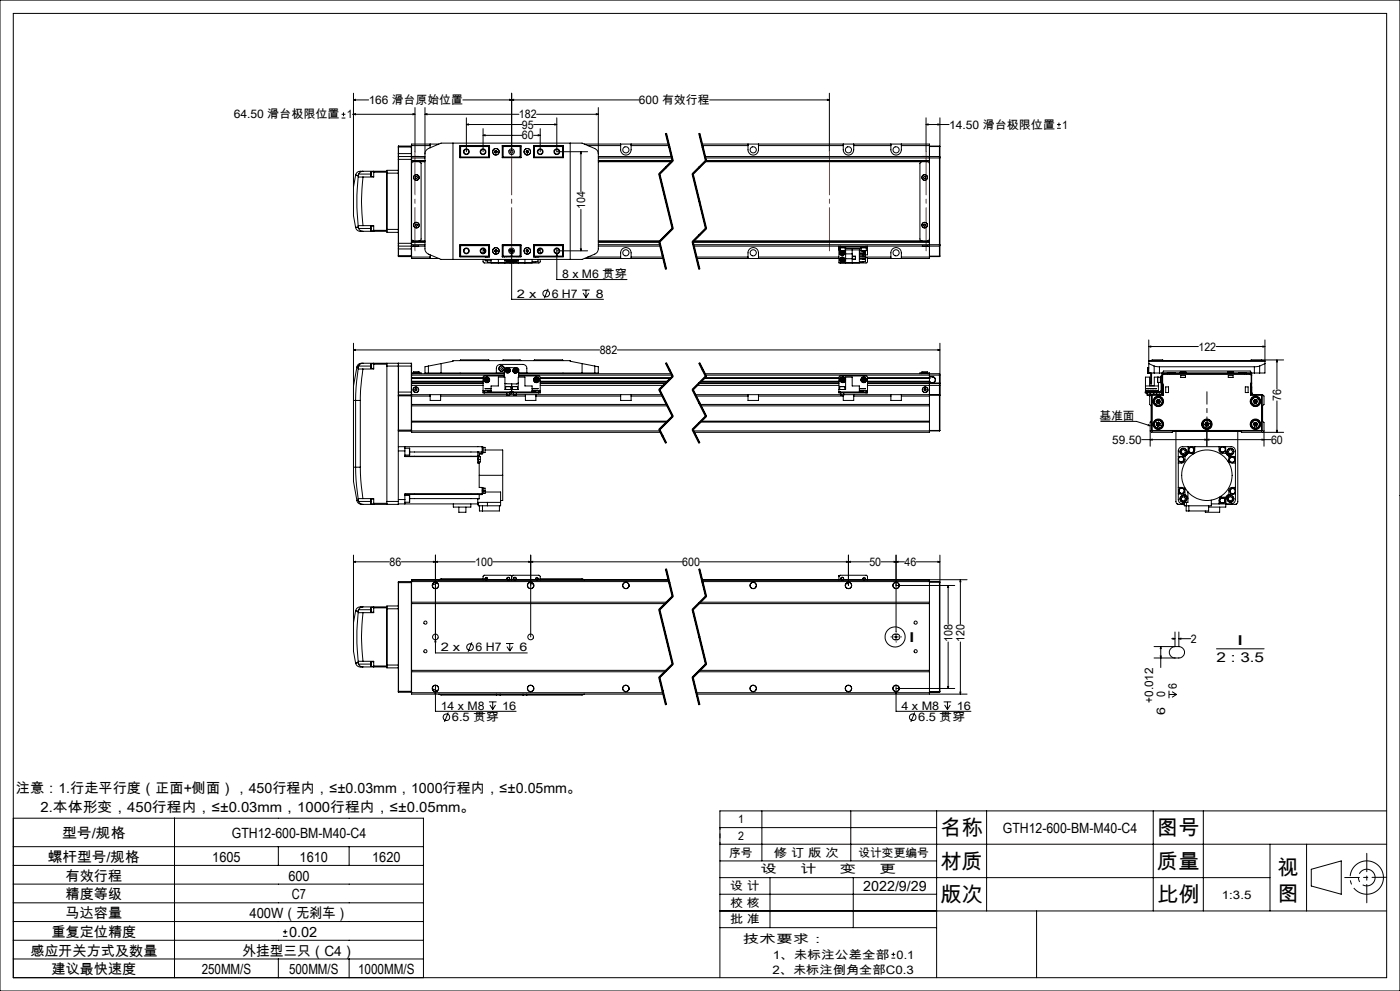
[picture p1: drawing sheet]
<svg xmlns="http://www.w3.org/2000/svg" width="420mm" height="297mm" viewBox="0 0 420 297" stroke-linecap="round" stroke-linejoin="round" font-family="sans-serif">
<g fill="none" stroke="#000" stroke-width=".3">
<path d="M0 0h420v297h-420zM4 4h412v289h-412zM102.5 35.4h1.1M102.5 34.3h1.1M103 33.7v1.1M105.8 34.3h18.7M106 29.9l.6-.1v.3zM106 34.3l.6-.2v.3zM106 29.9h4.6M106 27.9v28.2M123.9 34.1l.6 .2-.6 .1zM124.5 32.2v13.3"/>
<path d="M127.5 34.3l.6-.2v.3zM127.5 32.2v42.7l.3 .6 .7 .7 3.8 1.5h42.3l4.4-1.9 .5-1.2v-42.4M127.5 34.3h28.2M139.9 37.3l.6-.2v.4zM139.9 37.3h16.7M139.9 35.3v10.2M144.9 38.6v6.9M152.9 29.8l.6 .1-.6 .2zM153.5 29.9l.6-.1v.3zM153.5 27.9v17.6M160.1 37.3h6.9M161 34.3h18.5"/>
<path d="M162.1 38.6v6.9M166.4 37.1l.6 .2-.6 .2zM167 35.3v10.2h9.3M178.9 34.1l.6 .2-.6 .1zM191.7 29.9h-52.8M199.8 40l2 8.2-4 4 4 16.3-4 4 2 8.1M200 40l2 8.1M209.8 40l2 8.2M210 40l2 8.1M212.9 29.9h35.9M248.2 29.8l.6 .1-.6 .2zM248.8 27.9v17.6"/>
<path d="M277.8 37.3l.6-.2v.4zM277.8 37.3h6.9M277.8 35.3v10.2M281.4 37.1l.6 .2-.6 .2zM282 35.3v11.8M317.1 38.4h1.1M317.1 37.3h1.1M317.7 36.8v1.1M106 56.1v8.5l.7 3.6M106.7 52.5h.1M106.7 52.5l.8 .1M106.7 52.5l-.7 3.6"/>
<path d="M107.5 52.9a70.2 70.2 0 0 0 0 14.8M107.5 52.9l1.4 .2M107.5 52.6v.3M107.6 52.2l-.1 .4M107.6 52.2h3.7M108.9 51.3h-.7a1.42 1.42 0 0 0-1.5 1.2M108.9 51.3l-.9 .3-.4 .6M108.9 51.3h7.2M108.9 53.1a58.1 58.1 0 0 0 0 14.5M111.3 52.2v.7M111.3 51.5v.7M111.3 51.5h.8"/>
<path d="M111.3 52.9h.8M112.1 51.3v.3M112.1 51.6v1.5h-3.2M112.1 51.6h4M116.1 51.3v.3M116.1 51.6v17.4M116.1 51.9h3.4M119.5 47.8v4.1M119.5 51h-3.4v.3M119.5 47v.8M119.5 46v1M119.5 51.9v16.9"/>
<path d="M119.5 47.8h4M119.5 46h4M119.5 44.1h4M119.6 46.9v26.9M119.6 43.8v3.1M119.6 43.8l-.1 2.2M119.6 46.9h7.9M119.6 43.8h3.8M119.6 46.9l-.1 .1M123.4 46.9v26.9M123.4 43.8v3.1M123.4 46.9l.1 .1"/>
<path d="M123.4 43.8h.1M123.5 46.9h.1M123.5 47v.8M123.5 47.8v25.1M123.5 48.1h4M123.5 43.6h5.5M123.5 47.3h4M123.9 46.9h1.7M124.8 52.9h.3l.1 .3-.1 .3h-.4l-.1-.3zM125.8 48.5l.5 .4v22.8l-.5 .5M127.5 48.5h-3.5l-.5 .5M127.5 46.1l.1-.7 .6-.7 4.1-1.8h42.3l4.1 1.8 .5 .5 .3 .9"/>
<path d="M129 43.2v1.1M131.7 43.2h-8.2v3.7M135.9 42.9v34.8M138 46.9h.1M138 43.7h8.9v3.6h-8.9zM138 43.8v3.5M138 43.8h8.9M138 43.8l.2 .1M138.2 43.9h8.4M138.2 43.9v3.2M138.2 47.1l-.2 .1h8.9M138.2 47.1h8.4"/>
<path d="M144.9 40.6l.6-.2v.3zM144.9 40.6h11.7M146.6 43.9l.2-.1v3.4l-.2-.1M146.6 43.9v3.2M148.5 45.6l.3 .2M148.5 45.3v.3M148.8 45.2l.2 .1M148.8 45.2l-.3 .1M149 45.3v.3M149 45.6l-.2 .2M150.7 43.7l.1 .1M150.7 43.7h5.6v3.6h-5.6z"/>
<path d="M150.7 43.8h5.6M150.7 47.2h5.6M150.8 43.8v3.4l.1-.1M150.8 43.8l.1 .1M150.9 43.9h5.1M150.9 43.9v3.2M150.9 47.1h5.1M156 43.9l.2-.1v3.4l-.2-.1M156 43.9v3.2M157.9 45.6l.3 .2M157.9 45.3v.3M158.2 45.2l.3 .1"/>
<path d="M158.2 45.2l-.3 .1M158.5 45.3v.3M158.5 45.6l-.3 .2M160.1 43.7h8.9v3.6h-8.9zM160.1 43.8h8.8M160.1 40.6h2M160.3 43.9l-.1-.1v3.4l.1-.1M160.3 43.9h8.5M160.3 43.9v3.2M160.3 47.1h8.5M160.8 43.7v.1M161.5 40.4l.6 .2-.6 .1z"/>
<path d="M168.8 43.9v3.2M168.8 47.1l.1 .1h-8.8M168.9 43.8v3.5M168.9 46.9h.1M168.9 43.8l-.1 .1M171.1 42.9v34.8M174.3 45.5l.1 .6h-.3zM174.3 45.5v11.9M175.3 43.2h25.3M176.3 43.6h9.9M179.5 48.5h22M179.5 46.9h22"/>
<path d="M179.5 48.1h22.3M179.5 47.3h22.1M186.2 43.2v1.7a1.57 1.57 0 0 0 1.6 1.6 1.57 1.57 0 0 0 1.5-1.6v-1.7M189.3 43.6h11.4M197.6 52.2l4 16.3M198 52.1l4 16.3M199.6 40l2 8.2M201.7 48l-4 4M201.9 48.3l-4 4M207.6 52.2l4 16.3M208 52.1l4 16.3M209.6 40l2 8.2"/>
<path d="M210.6 43.2h68.2v34.3h-18.6M210.7 43.6h13.7M211.5 46.9h70.3M211.5 48.5h66.7l.5 .1 .1 .4M211.6 47.3h70.2M211.7 48l-4 4M211.8 48.1h67M211.8 48.2l-4 4 4 16.3-4 4 2 8.1M211.9 48.3l-4 4M224.4 43.2v1.7a1.57 1.57 0 0 0 1.6 1.6 1.57 1.57 0 0 0 1.5-1.6v-1.7M227.5 43.6h25.5M253 43.2v1.7a1.57 1.57 0 0 0 1.5 1.6 1.57 1.57 0 0 0 1.6-1.6v-1.7"/>
<path d="M256.1 43.6h11.2M267.3 43.2v1.7a1.57 1.57 0 0 0 1.5 1.6 1.57 1.57 0 0 0 1.6-1.6v-1.7M270.4 43.6h8.4M276.5 48.5l-.5 .4v22.8l.1 .3 .4 .2M276.7 46.9h1.7M277.3 52.9h.3l-.1 .6-.3-.1-.1-.3zM278.8 43.8h3M278.8 43.9h3M281.8 46.9v.4M281.8 47.3h.2M281.8 46.9l.2 .2M281.8 43.8v.1"/>
<path d="M281.8 43.9v3M281.8 47.3v26M282 47.1v.2M282 47.3v26M106.7 68.2a1.75 1.75 0 0 0 2.2 1.1M106.7 68.2h.1M107.5 67.7v.3M107.5 68l.1 .5M107.5 68l-.8 .2M107.6 68.5l.6 .7 .7 .1M107.6 68.5h3.7M108.9 69.3h7.2"/>
<path d="M108.9 67.6l-1.4 .1M108.9 67.6h3.2v1.4M111.3 67.8h.1M111.3 69.1h.1M111.3 67.8v.7M111.3 68.5v.6M111.3 68.5v.7M111.3 67.8h.8M111.3 69.2h.8M112.1 69v.3M112.1 69h4M116.1 69.3v.3h3.4"/>
<path d="M116.1 69v.3M116.1 68.8h3.4M119.5 68.8v4.1M119.5 72.9v.8M119.5 73.7v.9M119.5 74.6l.1 2.3M119.5 76.6h4M119.5 72.9h4M119.5 73.7l.1 .1M119.5 74.6h4M119.6 73.8v3.1M119.6 73.8h7.9"/>
<path d="M119.6 76.9h3.8M123.4 73.8v3.1M123.5 71.6l.4 .6h3.6M123.5 73.7h.1M123.5 72.9v.8M123.5 73.8v3.7h8.2M123.5 72.5h4M123.5 77h5.5M123.5 73.3h4M123.5 73.7l-.1 .1M123.5 76.8l-.1 .1M123.9 73.8h1.7"/>
<path d="M124.6 67.4l.2-.2 .4 .1v.3l-.2 .2zM129 76.4v1.1M138 73.8h.1M138 73.4h8.9v3.6h-8.9zM138 73.4v3.5M138 76.9h8.9M138.2 76.8h8.4M138.2 73.6v3.2M138.2 73.6h8.4M138.2 76.8l-.2 .1M144.9 77.7v.8l.3 .3h8M144.9 74.5v1.4"/>
<path d="M145.3 75.1h.3M145.3 74.6v.5M145.6 77h.1M145.6 77.7v.4h1.7M145.6 75.2v.3M145.7 78.1h.4M146.3 76.9v.1M146.3 78.1v.6h1M146.6 73.6l.2-.1v3.4l-.2-.1M146.6 73.6v3.2M146.9 73.5h-8.9l.2 .1M147.3 77.7v1.1h12.3v-1.1"/>
<path d="M148.5 75.3l.3 .2M148.5 75v.3M148.8 74.9l.2 .1M148.8 74.9l-.3 .1M149 75v.3M149 75.3l-.2 .2M149.5 77.7v1.1M150.7 73.4h5.6v3.6h-5.6zM150.7 76.9h5.6M150.7 73.5h5.6M150.8 76.9l-.1 .1M150.9 73.6l-.1-.1v3.4"/>
<path d="M150.9 76.8h5.1M150.9 73.6v3.2M150.9 73.6h5.1M150.9 76.8l-.1 .1M151.2 76.9v.1M151.3 76.9v.1M151.5 77.7v1.1M151.6 78h.1M151.6 78h1.5M151.6 77.7v.3M151.7 78a.77 .77 0 0 0 .9 .6 .77 .77 0 0 0 .6-.9 .76 .76 0 0 1-.6 .8 .76 .76 0 0 1-.8-.5M151.9 76.9v.1"/>
<path d="M152.2 78l.1 .2M152.4 78l-.1 .2M152.7 78l.1 .1M152.8 78.1l-.5 .1M152.8 78v.1M153.1 78h.1M153.1 75.1h.1M153.1 75.3l.1 .2M153.1 75v.1M153.1 77.7v.3M153.2 74.9h.6M153.5 76.1l.1 .6h-.3z"/>
<path d="M153.5 74.3v15.4h27.5M153.7 77.7a.78 .78 0 0 0 .6 .9 .78 .78 0 0 0 .9-.6M153.7 77.7a.74 .74 0 0 0 .6 .9 .74 .74 0 0 0 .9-.6M153.8 78h1.6M153.8 75.1h.1M153.8 75v.1M153.8 77.7v.3M153.9 75.3l-.1 .2M153.9 75.1h.1M154.1 78v.1M154.1 78.1l.4 .1M154.2 78l-.1 .1"/>
<path d="M154.5 78v.2M154.8 78l-.3 .2M155.1 76.9v.1M155.4 78h.1M155.4 77.7v.3M155.5 77.7v1.1M155.6 76.9v.1M156 73.6l.2-.1v3.4l-.2-.1M156 73.6v3.2M157.5 77.7v1.1M157.9 75.3l.3 .2M157.9 75v.3"/>
<path d="M158.2 74.9l.3 .1M158.2 74.9l-.3 .1M158.5 75v.3M158.5 75.3l-.3 .2M160.1 73.4h8.9v3.6h-8.9zM160.1 76.9h8.8M160.1 73.5h8.8l-.1 .1M160.3 73.6l-.1-.1v3.4l.1-.1M160.3 76.8h8.5M160.3 73.6v3.2M160.3 73.6h8.5M160.7 76.9v.1"/>
<path d="M160.7 78.4v.3h-1.1M161.3 75.1h.4M161.4 77h.1M161.4 77.9v-.2v.7h-1.8M161.7 75.1h-.4M161.7 74.6v.5M162.1 77.7l-.1 .9-.3 .2h-8M162.1 74.5v1.4M167 76.1l.2 .6h-.3zM167 74.3v9.5h21.1M167 75.2h9.3M168.8 73.6v3.2"/>
<path d="M168.8 76.8l.1 .1M168.9 73.4v3.5M168.9 73.8h.1M174.1 74.6h.3l-.1 .6zM174.3 62.8v12.4M175.3 77.5h23.7M176.3 77h9.9M179.5 72.2h18.6M179.5 73.8h18.6M179.5 72.5h18.3M179.5 73.3h18.5M186.2 77.5v-1.7a1.57 1.57 0 0 1 1.6-1.6 1.57 1.57 0 0 1 1.5 1.6v1.7"/>
<path d="M189.3 77h9.6M197.6 72.5l2 8.2M198 72.4l2 8.2M201.7 68.3l-4 4M201.9 68.6l-4 4M207.6 72.5l2 8.2M207.8 72.5h71M208 72.4l2 8.2M208 73.3h73.8M208.1 73.8h73.7M208.9 77h15.5M209 77.5h42.7"/>
<path d="M211.7 68.3l-4 4M211.9 68.6l-4 4M224.4 77.5v-1.7a1.57 1.57 0 0 1 1.6-1.6 1.57 1.57 0 0 1 1.5 1.6v1.7M227.5 77h24.2M251.7 74h.4M251.7 74v.5M251.7 74.5v4.3h6.1v-3.9M251.7 73.8v.2M251.7 74.9h.4M251.7 74.5h.4M252 74v.3h1.7v-.3M252.1 75.1h.9"/>
<path d="M252.1 75.1h1.5M252.1 74.3v.8M252.1 73.8v.2M252.1 74h7.7M252.3 76l.3 .2M252.3 77.7v.4M252.3 77.7l.4 .1M252.3 75.6v.4M252.3 75.6l.4 .2M252.3 78.1l.5 .1M252.6 77.4l.4 .1M252.6 77.4l-.3 .3"/>
<path d="M252.6 77.4l.1 .4M252.7 75.8l.3 .3M252.7 75.8l-.1 .4M252.7 75.8l-.4 .2M252.7 77.8l.4 .2M252.7 77.8l.1 .4M252.7 77.8l-.4 .3M252.7 75.4l.4 .2M252.7 75.4l-.4 .2M252.7 75.4v.4M253 75.1a.74 .74 0 0 1 .2 1.2 .74 .74 0 0 1-1.1 0 .74 .74 0 0 1 .2-1.2 .78 .78 0 0 0-.2 1.2 .78 .78 0 0 0 1.2 0 .78 .78 0 0 0-.3-1.2M253 76.1l-.4 .1"/>
<path d="M253 77.5l.1 .5M253 77.5l-.3 .3M253.1 75.6l-.1 .5M253.1 75.6l-.4 .2M253.1 78l-.3 .2M253.6 75.1h-.6M253.6 74.3v.8M253.6 74.9l4.7 .1M253.6 74.5h4.7M253.7 74.9v3.9M253.7 76.1h2M253.7 77.5h2"/>
<path d="M255.7 74.9v3.9M255.7 76.8h.9v.9h-.9zM256.6 76.8v.9M257.8 75.5h1.8v.4M257.8 76.2h1.8v.5h-1.8M257.8 77h1.8v.4h-1.8M257.8 77.7h1.8M257.8 75.9h1.8M258.2 74v.3h1.7M258.3 75.1h1.6M258.3 74.3v.8M258.9 77.4v.3l.4-.2 .3 .2"/>
<path d="M258.9 75.1v.4M258.9 76.7v.3M258.9 78.4v.3h-1.1M259 75.5h.4M259.2 77.5h.2M259.6 75.9l-.2 .3-.5-.3v.3M259.6 75.7v.2M259.6 77.7v.2M259.6 77.3h.6v1.2l-.3 .3h-8M259.6 77.7v.7h-1.8M259.6 77h7.7M259.8 74h.4"/>
<path d="M259.8 73.8v.2M259.9 74.3v.8M259.9 74.5h.3M260 74l-.1 .3M260.2 74v.5M260.2 73.8v.2M260.2 74.5v1.9h-.6M267.3 77.5v-1.7a1.57 1.57 0 0 1 1.5-1.6 1.57 1.57 0 0 1 1.6 1.6v1.7M270.4 77h8.4M276.7 73.8h1.7M277.1 67.4l.2-.2 .3 .1 .1 .3-.2 .2-.4-.1zM278.8 71.6l-.4 .6h-70.3"/>
<path d="M278.8 76.8h3M278.8 76.9h3M281.8 73.3h.2M281.8 73.3v.5M281.8 76.8h.2M281.8 76.8v.1M281.8 73.8v3M282 73.3v.3M282 73.6l-.2 .2M282 76.8l-.2 .1M282 73.6v3.2M164.4 86.6l-1.1 2.8"/>
<path d="M174.7 86.9h2.2M174.9 87.8l.9 1.4M175.8 86.9v2.3M176.6 87.8l-.8 1.4M106 104.9l.6-.2v.3zM106 102.9v37.1M106 104.9h73.9M107.1 110l-1.1 5.7v4.3h.7M107.1 110l.4 .1M107.5 110.5l-.7 5.6-.1 3.9M107.5 110.5l1.4 .1M107.5 110.1v.4"/>
<path d="M107.6 109.7l-.1 .4M107.6 109.7h3.7M108.9 110.6l-.7 5.6-.1 3.8M108.9 108.9h-.3a1.37 1.37 0 0 0-1.5 1.1M108.9 108.9l-.7 .1-.6 .7M108.9 108.9h14.5M111.3 110.4h.1M111.3 109v1.4M111.3 109h.8M111.3 110.4h.8M112.1 108.9v.2M112.1 109.1v1.5h-3.2"/>
<path d="M112.1 109.1h4M116.1 108.9v.8M116.1 109.7h7.4M116.1 109.7v40.6M119.5 108.9h.1M119.5 108.9l.1 9.5M119.5 117.5v.9M119.5 108.9v8.6M119.5 118.4v31.9M119.5 118.7h4M119.5 117.5h4M119.6 118.4v10.8"/>
<path d="M119.6 118.4h3.8M119.6 118.4h-.1M123.4 108.9v9.5M123.4 108.9l.1 .8M123.4 118.4v10.8M123.4 118.4h.1M123.5 114.8v.1M123.5 109.7v2.7M123.5 111.8h.5M123.5 117.5v.8M123.5 118.3v11.3h74.7M123.5 118.7h5.5"/>
<path d="M123.5 118.3h5.5M123.5 112h27.8M123.5 114.3h21.4M123.5 113.4h21.4M123.5 112.4h27.8M123.5 114.9h21.4M123.5 114.8h21.4M123.5 115.5h21.4M123.5 112.4v2.4M123.5 114.9v2.6M124 111.7l.1 .1M124 111.5h1.5"/>
<path d="M124 111.7h1.8M124 111.8h1.8M124 111.5v.5M124.5 116.6l.3-.1 .3 .2-.1 .3-.5-.1zM125.4 111.5h-1.4M125.4 111.5h.4M125.5 111.5h.3M125.8 111.7l-.1 .1M125.8 111.8h.5v.2M125.8 111.5v.5M128.5 111.8h20.4v-1.4a1.14 1.14 0 0 1 1.1-1.2h6.9a1.14 1.14 0 0 1 1.1 1.2v1.4h20.4M128.5 109.7l-1 .2v1.9h1"/>
<path d="M128.5 109.7v2.1M129 118.3h3.2M129 118.3v1.7h3.2v-1.7M132.2 118.7h25.4M132.2 118.3h19.8M132.3 109v2.8M138 108h8.8M138 108v.1M138 111.8v.2M144.9 114.3h-21.4l21.4 .1M144.9 113.3h-21.4h21.4M144.9 117.5h.4"/>
<path d="M144.9 117.5v.3h.4M144.9 117v.5M144.9 117h2.4M145.3 117.5h7.7M145.3 117.8h7.7M145.3 117.5v.3M145.7 113.6v.4M145.7 113.6l.4 .2M145.7 114l.4 .3M146.1 113.4l-.4 .2M146.1 113.4l.3 .2M146.1 113.4v.4"/>
<path d="M146.1 113.8l.3 .2M146.1 113.8l-.4 .2M146.1 113.8v.5M146.3 117.1v.2h1M146.4 113.6v.4M146.4 113.6l-.3 .2M146.4 114l-.3 .3M146.8 108v.1M147.3 117.5v-1.8h2.2v-2.7h2v3.7h4v-3.7h2v2.7h2.1v1.8M147.3 116.4h-1.7l1.7 .1M148.9 111.7h2.4M150.8 108h5.4"/>
<path d="M150.8 108v.1M151.3 112.7h-6.1l-.3 .3v4M151.3 113v-2.3l.5-.6 3.6 .2 .2 .5v2.2M151.7 115.9v.8M151.7 115.8h.1M151.7 115.8h1.5M151.9 110.9l.1 .4M151.9 110.9l.4 .1M152 111.3l.4 .1M152 118.4h.9M152 117.8v.6M152.2 110.6l-.3 .3"/>
<path d="M152.2 110.6l.4 .1M152.2 110.6l.1 .4M152.3 111l.1 .4M152.3 111l.5 .1M152.3 111l-.3 .3M152.6 110.7l.2 .4M152.6 110.7l-.3 .3M152.8 111.1l-.4 .3M152.9 117.8v.6M152.9 118.3h1.2M153 117.8h.5M153 117.5h.9"/>
<path d="M153 117.5v.3M153.2 115.9h.1M153.2 115.9v.8M153.5 117.8h.4M153.5 115v2.8M153.7 115.9h1.6M153.7 115.9v.8M153.9 117.5h7.7M153.9 117.8h7.7M153.9 117.5v.3M154.1 118.4h.1M154.1 117.8v.6"/>
<path d="M154.1 118.4h.8M154.2 111l.1 .4M154.2 111l.8 .2M154.3 111.4l.4 .1M154.5 110.7l-.3 .3M154.5 110.7l.4 .1M154.5 110.7l.1 .4M154.6 111.1l-.3 .3M154.6 111.1l.1 .4M154.9 118.4h-.8M154.9 118.3h2.7M154.9 117.8v.6"/>
<path d="M154.9 110.8l.1 .4M154.9 110.8l-.3 .3M155 111.2l-.3 .3M155.2 115.8l.1 .1M155.2 115.8l-1.5 .1M155.3 115.9v.8M155.5 114.7l-.5 .4-3.5-.2M155.6 112.7h6.2l.3 .4v3.9M155.6 112h45.8M155.6 112.4h46M155.6 111.7h2.4M156.2 108v.1"/>
<path d="M157.6 118.3h3.2M157.6 118.3v1.7h3.2v-1.7M159.6 116.4h1.8l-1.8 .1M160.2 108h8.7M160.2 108v.1M160.5 113.7v.4M160.5 113.7l.8 .3M160.5 114.1l.4 .2M160.7 117.1v.2h-1.1M160.8 118.7h25.4M160.8 118.3h25.4M160.9 113.4l.4 .2"/>
<path d="M160.9 113.4l-.4 .3M160.9 113.4v.9M161.3 113.6v.4M161.3 113.6l-.8 .5M161.3 114l-.4 .3M161.6 117.5h.5M161.6 117.5v.3M162.1 117.5v.3h-.5M162.1 117v.5M162.1 114.3h38.2M162.1 113.3h39.2M162.1 113.4h39.1"/>
<path d="M162.1 117l-2.5 .1M162.1 114.9h37.6M162.1 114.8h37.7M162.1 115.5h37M162.1 114.4h38.1M168.9 108v.1M168.9 111.8v.2M174.6 109l-3.5-.7v-.2h-35.2v.2l-7.4 1.4M174.6 109v2.8M174.6 109l3.8 .7M178.4 109.7l1.1 .2v1.9h-1.1M178.4 109.7v2.1"/>
<path d="M185.2 104.9h96.8M186.2 118.3h3.1M186.2 118.3v1.7h3.1v-1.7M189.3 118.7h9.5M189.3 118.3h9.2M197.6 116.9l4 7.9M198 116.7l4 8M199.6 108.9l2 4M199.8 108.8l2 4-4 4 4 8-4 4 2 3.9M200 108.7l1 2M201 110.7l1 2zM201.7 112.7l-4 4"/>
<path d="M201.9 112.9l-4 4M207.6 116.9l4 7.9M208 116.7l4 8M208.5 118.3h15.9M208.7 118.7h15.7M209.1 115.5h42.6M209.6 108.9l2 4M209.7 114.9h42M209.8 108.8l2 4-4 4 4 8-4 4 2 3.9M209.8 114.8h41.9M210 108.7l2 4M210.2 114.4h41.5"/>
<path d="M210.3 114.3h41.4M211.2 113.4h40.5M211.2 113.3h40.5M211.3 113.3h40.4M211.4 112h70.4M211.6 112.4h70.2M211.7 112.7l-4 4M211.9 112.9l-4 4M224.4 118.3h3.1M224.4 118.3v1.7h3.1v-1.7M227.5 118.7h25.5M227.5 118.3h24.7"/>
<path d="M251.7 117.5h.4M251.7 116.7h2v-3.7h2v2.7h2.1v1.8M251.9 115.9h1.5M251.9 115.9v.8M252 115.8l-.1 .1M252 115.8h1.4M252.1 117.5h7.7M252.1 117.5v.3M252.1 117.8h7.7M252.2 118.4h.1M252.2 117.8v.6M252.3 118.4h.8"/>
<path d="M252.3 118.4h.7M252.4 113.9l.3 .4M252.5 113.6l-.1 .3M252.5 113.6l.7 .5M252.8 113.8l-.4 .1M252.8 113.8l-.1 .5M252.9 113.4l.3 .3M252.9 113.4l-.4 .2M252.9 113.4l-.1 .4M253.1 118.3h3M253.1 117.8v.6M253.1 118.4h-.1"/>
<path d="M253.2 114.1l-.5 .2M253.2 113.7v.4M253.2 113.7l-.4 .1M253.4 115.8v.1M253.4 115.9v.8M256.1 118.3v1.7h-3.1v-1.6M256.1 118.7h11.2M256.1 118.3h11.2M257.8 116.4h1.8l-1.8 .1M258.7 113.7l.1 .4M258.7 113.7l.8 .3M258.8 114.1l.4 .2"/>
<path d="M258.9 117.1v.2h-1.1M259.1 113.4l.4 .2M259.1 113.4l-.4 .3M259.1 113.4l.1 .9M259.5 113.6v.4M259.5 113.6l-.7 .5M259.5 114l-.3 .3M259.8 117.5h.4M259.8 117.5v.3M260.2 113.3h18.6M260.2 117.5v.3h-.4M260.2 117v-4l-.2-.3h-7.9l-.4 .3v4.8h.4"/>
<path d="M260.2 117v.5M260.2 114.3h18.6M260.2 113.4h18.6M260.2 117l-2.4 .1M260.2 114.9h21.6M260.2 115.5h21.6M267.3 118.3h3.1M267.3 118.3v1.7h3.1v-1.7M270.4 118.7h8.4M270.4 118.3h11.4M276.5 111.5h1.7M276.5 111.7l.1 .1"/>
<path d="M276.5 111.8h-.5v.2M276.5 111.7h1.7M276.5 111.5v.5M276.5 111.8h1.7M277.4 116.5l.3 .1 .1 .3-.2 .2-.3-.1-.1-.3zM278.2 111.7v.1M278.2 111.8h.6v3M278.2 111.5v.5M278.8 114.3l-18.6 .1M278.8 114.8v14.8h-70.6M278.8 114.3h.1M278.8 113.3h.1"/>
<path d="M278.8 114.8h.1M278.8 118.4h3M278.8 112.9h.9M278.8 114.8h3M278.8 113h.9M279.7 112.9a.99 .99 0 0 1 .9 .8 .99 .99 0 0 1-.7 1.1M279.7 113a.88 .88 0 0 1 .9 .8 .88 .88 0 0 1-.9 .9M279.7 112.9v.1M279.7 114.7v.1M279.7 114.7l-19.5 .1M281.4 104.7l.6 .2-.6 .1zM281.8 118.3v.1"/>
<path d="M281.8 112v.4M281.8 114.8h.2M281.8 114.8v.1M281.8 114.9v.6M281.8 112.4v2.4M281.8 115.5v2.8M281.8 118.4v10.6M282 102.9v26.1M282 114.9h-.2M282 114.8h.1M282 114.9l-.2 .6M343.6 115.7h3.9"/>
<path d="M343.7 117.1h3.8v.2h-3.8zM344 117.5h-.4v.3h.4M344 117.5h3.9M344 116.4l.7 .1zM344 117.8h1.2M344 117.5v.3M344.1 118.4h.9M344.1 117.8v.6M344.3 110.3l.1 1.6M344.4 110.3h-.1M344.4 110.2l-.1 .1M344.4 110.3v1.6"/>
<path d="M344.4 110.2v.1M344.4 110.3h.2M344.4 110.2h.2M344.6 103.9l.6-.2v.3zM344.6 101.9v9.9M344.6 103.9h14.9M344.6 108.1h34.9M344.6 108.3h34.9M344.6 109l1.7 .7M345 116.4l.4 .1zM345 117.8v.6M345.2 117.8h.8"/>
<path d="M345.2 117.5v.3M345.2 114.5v.6h.3v-.6M345.2 114.5h.3M345.2 111.8v2.7M345.5 118.4h.2M345.5 108h3.4M345.5 108v.1M345.5 111.8v2.7M345.5 118.4v10.6M345.7 118.4h3.3M345.7 118.4v10.6M345.7 116.4l.4 .1z"/>
<path d="M346 117.5v.3M346 117.8h1.9M346.1 117.8v.5M346.3 109.7l1.5 .2M346.3 111.8h1.5M346.3 111.8l-1.9 .1M346.3 109.7v2.1M346.5 116.4l.4 .1zM347 117.8v.5M347.3 113.1v1.5zM347.3 119.7l.6 .1M347.3 119.7l-.4 .5"/>
<path d="M347.3 119.7l.2 .6M347.3 114.6h.8M347.5 113v.1M347.5 114.6v2.9M347.8 111.8h.9M347.8 109.9h28.5M347.8 109.9v1.9M347.9 117.5v.3M347.9 119.8l.3 .6M347.9 119.8l-.8 1M348.1 113v1.7h.2M348.3 117l-.4 .5"/>
<path d="M348.3 113h-2v2.6h-1.4v-2.6h-1.3v4.5M348.3 117h.3M348.3 113.1h.4M348.3 113.1v3.9M348.6 117.2l-.7 .6M348.6 117.6l-.5 .7M348.7 116v1.6M348.7 112.7h-.4v.4M348.7 117.6h.1M348.7 116h.1M348.7 111.8v4.2M348.7 111.8l.4-.6h26l.4 .6"/>
<path d="M348.7 114.9l.1 .6M348.7 111.7h26.7M348.7 117.6l-.4 .7M348.7 111.7v.5M348.7 115v1M348.8 116h.1M348.8 114.9l.2 .6M348.8 114.8h.1M348.8 114.8l-.1 .1M348.8 114.9h-.1M348.8 116v1.6M348.8 112.4v2.4"/>
<path d="M348.8 117.6h.1M348.8 118.3l.2 .1M348.8 115.5h.2M348.8 118.3h-3.5l-.4 .4v2.5l.4 .4v4.6l-.2 .3v7.2M348.8 115.5v2.8M348.9 108v.1M349 115.5v2.9M349.1 112.1l-.3 .3M349.1 112v.1M349.1 112l-.4 .2 .1 .2M349.1 112h26M349.1 112.1h26"/>
<path d="M349.7 116h.9v1.6h-.9zM350.2 112v-.2h.6v.2M352.5 111.7v.1M354 111.7l.1 .1M354 111.5h1.1M354 111.7h1.8M354 111.5v.2M354.2 112.6h1.4v.5h-1.4zM355.1 111.5h-1.1M355.1 111.5h.7M355.8 111.7l-.1 .1M355.8 111.5v.2"/>
<path d="M364.8 103.9h14.7M368.3 111.7l.1 .1M368.3 111.5h1.2M368.3 111.7h1.8M368.3 111.5v.2M368.5 112.6h1.4v.5h-1.4zM369.4 111.5h-1.1M369.4 111.5h.6M370 111.5h.1M370.1 111.7l-.1 .1M370.1 111.5v.2M371.7 111.7v.1"/>
<path d="M373.3 112v-.2h.6v.2M373.6 116h.8v1.6h-.8zM375.1 112.1l.3 .3M375.1 112v.1M375.1 112l.3 .2v.2M375.1 115.5h.2M375.1 118.4h3.4M375.1 115.5v2.9M375.2 108h3.4M375.2 108v.1M375.3 117.6h.1M375.3 118.3l-.2 .1"/>
<path d="M375.3 118.3h3.5l.4 .4v2.5l-.4 .4v4.6l.4 .4v7.1M375.3 115.5v2.8M375.3 116h.1M375.3 114.9l-.2 .6M375.3 114.9h.2M375.3 116v1.6M375.3 117.6h.2M375.3 116h.2M375.4 114.8l-.1 .1M375.4 114.8l.1 .1M375.4 112.4v2.4M375.4 111.7v.5"/>
<path d="M375.4 115v1M375.4 117.6l.4 .7M375.5 116v1.6M375.5 114.9l-.2 .6M375.5 117.6l.5 .7M375.5 111.8h.8M375.5 111.8v4.2M376.3 111.8h1.6M376.3 109.9v1.9M376.4 119.7l-.4 .5M376.4 119.7l.6 .1M376.4 119.7l.5 1.2"/>
<path d="M377 119.8l.3 .6M377 119.8l-.4 .5M377.9 109.7l-1.6 .2M377.9 109.7v2.1M378.5 118.4h.1M378.5 107.9l.1 .1M378.5 118.4v10.6M378.6 108v.1M378.6 118.4v10.6M378.9 103.7l.6 .2-.6 .1zM379.5 101.9v9.9h-1.6M379.5 109l-1.6 .7"/>
<path d="M383.1 107.9l.1 .6h-.3zM383.1 107.9v8.7M385.1 107.9l-9.9 .1M106.7 120h1.4M106.7 120v20M108.1 120v20M119.5 133.9h25.1v1.6M119.5 135.1h2M119.5 128.9h4M119.5 129.1l.1 .1M119.6 129.2h3.8M121.5 133.9v1.2"/>
<path d="M121.5 135.1v1.7l22.6 .1v.8M121.5 136.4h1.3M121.5 134.3h1.3M121.5 136.7h21.8M122.8 134.3v2.1M122.9 135.5h21.7M123.5 121.2h76.5M123.5 121.6h76.7M123.5 126.2h76.8M123.5 126.5h76.6M143.3 137.7v1.1h.5M143.3 136.7v1"/>
<path d="M143.3 135.5h.1M143.3 135.5v1.2M143.3 133.8v.1M143.3 137.7h.8M143.3 136.6h.5M143.5 136.8v1.7h-.2M143.8 138.5v.3M143.8 138.8v7.3h.8v1.9M143.8 136.6v.3M144.1 137.7v.8h-.6M144.6 135.5v.4M144.6 135.9h-.8v.7"/>
<path d="M144.6 134h.4v1.7M144.6 135.9v.2h-.8M144.8 134v1.7M145 134.1h.5v1.5l-.9 .1M145.5 134.9h5.3v7.5M197.6 128.8l2 4M198 128.7l2 4M198 129.1l-74.6 .1M201.7 124.6l-4 4M201.9 124.9l-4 4M207.6 128.8l2 4M208 128.7l2 4"/>
<path d="M208 129.1h73.8M210 121.2h68.8M210 126.5h68.8M210.2 121.6h68.6M210.3 126.2h68.5M211.7 124.6l-4 4M211.9 124.9l-4 4M278.8 129h3M281.8 129h.2M281.8 129v.1M282 129l-.2 .1M330.2 126.3h10.7l4.2 1.3"/>
<path d="M342.5 131.8h38.8M344.5 127.3l.6 .3h-.6zM345.1 129.1l.4 .5h6.1l.5-.5M345.1 131.8l.6-.2v.3zM345.5 129h.2M345.5 129l.2 .1M345.7 129v.1M345.7 129.1h32.8M345.7 129h32.8M346.9 120.2l.2 .6M346.9 120.2l.6 .1M346.9 127.4l.5 .4"/>
<path d="M347 126.7l-.1 .7M347 126.7l.5 .4M347.1 120.8l.6 .1M347.5 127.1l-.1 .7M347.5 127.1l.5 .5M347.5 127.1l-.6 .3M347.5 120.3l.2 .6M347.5 120.3l.7 .1M347.6 126.5l.5 .4M347.6 126.5l-.6 .2M347.6 126.5l-.1 .6M348 127.6l-.6 .2"/>
<path d="M348.1 126.9l-.1 .7M348.1 126.9l-.6 .2M348.2 120.4l-.5 .5M352 129.2h20.1M352.8 129.2v21.1a.91 .91 0 0 0 .8 .9h1.7M353.5 137.8v11.9a1.42 1.42 0 0 0 1.8 1.3M354.4 135l.6-.3 .6 .3v.7l-.6 .3-.6-.3zM356.3 135.9l-.8 .7v1.2a.96 .96 0 0 1-1 1h-1M356.3 135.9h1.5l.1 .2M356.4 135.5l-.1 .4M356.4 135.5a1.98 1.98 0 0 1-2.5 1.3h-.4M356.5 133.9l-.1 1.6"/>
<path d="M357.4 134a.85 .85 0 0 0-.8 .9 .85 .85 0 0 0 .8 .8M357.4 134a.85 .85 0 0 1 .9 .9 .85 .85 0 0 1-.9 .8M357.4 134a.85 .85 0 0 0-.9 .9 .85 .85 0 0 0 .9 .8M358.4 133.9v1.2l-.3 .5 .2 .3M361.4 127.3l.4 .5M361.5 131.6l.6 .2-.6 .1zM361.6 126.6l-.2 .7M361.6 126.6l.5 .5M362.1 128.7v5M362.1 127.1l.4 .5M362.1 127.1l-.7 .2M362.1 131.8l.6-.2v.3z"/>
<path d="M362.3 126.5l.4 .5M362.3 126.5l-.7 .1M362.3 126.5l-.5 1.3M362.5 127.6l-.7 .2M362.7 127l-.2 .6M362.7 127l-.6 .1M365.7 133.9v1a.96 .96 0 0 0 1 1h1.1l.9 .7M366.7 133.9h-11.9a1.27 1.27 0 0 0-1.3 1.2v2.4M367 133.9h2.4a1.21 1.21 0 0 1 1.2 1.2v12M367.7 133.9v1a1.55 1.55 0 0 0 1.3 1.8M368.6 138.6l.3-.1 .4 .2 1.3 .1M368.7 136.6l.3 .1"/>
<path d="M368.7 136.6v1.5l-.3 .2M368.8 134.8h.7l.3 .6-.3 .5h-.7l-.3-.5zM369 136.7l1.6 .1M371.3 129.2v21.1a.91 .91 0 0 1-.8 .9h-2.8M372.1 129.1l.4 .5h12.6M376 127.2l.3 .5M376 120.2l.2 .6M376 120.2l.6 .1M376.2 120.8l.7 .1M376.3 126.6l-.3 .6M376.3 126.6l.3 .5M376.6 127.1l-.3 .6"/>
<path d="M376.6 127.1l.4 .6M376.6 120.3l-.4 .5M376.6 120.3l.7 .1M376.9 126.6l.4 .5M376.9 126.6h-.6M376.9 126.6l-.3 .5M377 127.7h-.7M377.3 127.1l-.3 .6M377.3 127.1l-1.3 .1M377.3 120.4l-.4 .5M378.5 129v.1M378.5 129h.1"/>
<path d="M378.6 131.6l.6 .2-.6 .1zM378.6 129l-.1 .1M379.2 129.1l-.4 .5M382.9 129h.3l-.1 .6zM383.1 120.2v9.4M106 140v4.3l1.1 5.7M106 140h.7M106.7 140h1.4M106.7 140l.1 3.9 .7 5.6M107.1 150a1.59 1.59 0 0 0 1.8 1.2M107.5 149.5v.4M107.5 149.9l.1 .4"/>
<path d="M107.5 149.9l-.4 .1M107.6 150.3l.6 .7 .7 .2M107.6 150.3h3.7M108.1 140l.1 3.8 .7 5.6M108.9 149.4l-1.4 .1M108.9 149.4h3.2v1.4M111.3 149.6v1.4M111.3 149.6h.8M111.3 151h.8M112.1 150.8v.4M112.1 150.8h4M116.1 150.3v.9"/>
<path d="M116.1 150.3h3.4M119.5 150.3v.9h-10.6M119.5 149.7h2M121.5 149.7v1.3M121.5 150.5h1.3M121.5 148.5h1.3M121.5 148.1h23.1M122.8 148.5v2M122.9 149.4l20.4 .1M136 151v1h5.3v-1M137.7 152v1.5h2.1v-1.5M143.3 151h.1"/>
<path d="M143.3 150.6h6.9M143.3 149.5v1.5M143.8 142.4h7M143.8 151.6v1.5h6v-1.5M144.6 148v.1M144.6 146.2l.4 .1v1.6M144.6 148.1l-.8 .1v1.3h-.5M144.6 148h-23.1v1.7M144.6 147.1h.9M144.7 151.6v1.5M144.8 146.2l-.2 1.8M145 146.3h.5v.8"/>
<path d="M145.5 147.1v.8h-.7M145.5 147.5h4.7v4.1h-6.7v-.6h-24M146.2 150.6v1M150.8 142.4v7.6h-.6M353.1 151l.2 .2M353.5 148l2 .2M353.5 146.1h1.1l.6 .3 .3-.2M353.6 147.1a.86 .86 0 0 0 .9 .9 .86 .86 0 0 0 .9-.9M353.7 147.1a.85 .85 0 0 1 .8-.9 .85 .85 0 0 1 .9 .9M353.7 147.1a.85 .85 0 0 0 .8 .8 .85 .85 0 0 0 .9-.8M354.6 148.9h.7l.3 .6-.3 .6h-.7l-.3-.6zM355.5 148.2a1.37 1.37 0 0 1 .9 1.3"/>
<path d="M355.7 146.6l-.2 .1v1.5M355.8 151.6v1.5h6.8v-1.5M355.9 150.6v1M356.4 147.5v3.1h-1.1v1h8.1v-1.7M356.4 147.5h.1M356.7 151.6v1.5M365.8 149l.2 .3-.3 .5v1.2M365.9 152v1.5h-4.3v-.4M366.2 148.8l.2 .2h1.4M366.7 149.2a.85 .85 0 0 0-.8 .8 .85 .85 0 0 0 .8 .8M366.7 149.2a.85 .85 0 0 1 .9 .8 .85 .85 0 0 1-.9 .8M367.7 150.1v1.9h-5.1"/>
<path d="M367.8 149.4l-.1 1.6M367.8 149v.4M368.5 149.2l.6-.4 .6 .4v.6l-.6 .4-.6-.4zM370.6 146.1h-1a1.02 1.02 0 0 0-.9 1v1.1l-.9 .8M370.6 148l-1 .1a1.62 1.62 0 0 0-1.8 1.3M370.6 147.3v2.4a1.27 1.27 0 0 1-1.2 1.3h-6M371.1 151l-.3 .2M106 168.4l.6-.2v.3zM106 168.4h10.8M106 166.4v20.2M119.5 174.7h4M119.6 174.3l-.1 7.3"/>
<path d="M119.6 174.3v33.2M119.6 174.3h81.1M120.4 168.4h22.2M123.5 174.4l-.1 33.1M123.5 173.9h77.1M130 168.2l.6 .2-.6 .1zM130.6 168.4l.6-.2v.3zM130.6 166.4v29.3h27.6M131.2 174.7l-1.5 .7M144.9 173.7v-.9l.3-.4h7.9l.4 .4 .3-.4h7.9l.3 .3 .1 1M144.9 173.5h-12.6l-.6 .2M145.6 173.5h.1"/>
<path d="M145.6 173.3v.2M145.6 173.5h.6M145.7 173.1h.4M145.8 173.7a.36 .36 0 0 1-.2-.5 .36 .36 0 0 1 .6 0 .36 .36 0 0 1-.2 .5M146.3 173.3v.2M152.2 173.7a.42 .42 0 0 1 0-.6 .42 .42 0 0 1 .6 0 .42 .42 0 0 1 0 .6M153.2 172.5h.5M153.5 172.5v1.2M154.2 173.7a.41 .41 0 0 1 0-.6 .41 .41 0 0 1 .6 0 .41 .41 0 0 1-.1 .6M158.6 168.2l.6 .2-.6 .1zM159.2 174.6l.3 .3h.4M159.2 168.4l.6-.2v.3z"/>
<path d="M159.2 166.4v24.5M159.6 174.7v.3M160.7 173.3v.2M160.7 173.5h.7M160.9 173.7a.36 .36 0 0 1-.1-.5 .36 .36 0 0 1 .5 0 .36 .36 0 0 1-.2 .5M161.4 173.5h.1M161.4 173.3v.2M162.1 173.5h12.5l.7 .2M199.6 170.6l2 8.2M199.8 170.6l2 8.1-4 4 4 16.3-4 4 2 8.2M200 170.5l1 4.1M200.6 173.7h-77.1v34.3h75.5"/>
<path d="M201 174.6l1 4.1zM201.7 178.6l-4 4M201.9 178.8l-4 4M204.7 168.4h-56.9M209.6 170.6l2 8.2M209.8 170.6l2 8.1-4 4 4 16.3-4 4 2 8.2M210 170.5l2 8.2M210.6 173.7h79.5M210.6 173.9h68.2M210.7 174.3h71.1M211.7 178.6l-4 4M211.9 178.8l-4 4"/>
<path d="M251.7 172.8l.3-.4h7.9l.3 .4v.9M251.9 172.5h-.2v1.2M252.4 173.7a.43 .43 0 0 1 0-.6 .43 .43 0 0 1 .6 0 .43 .43 0 0 1-.1 .6M253.9 168.2l.6 .2-.6 .1zM254.5 174.6l-.2 .3h-.5M254.5 168.4l.6-.2v.3zM254.5 166.4v9.1M258.9 173.3v.2M258.9 173.5h.7M259.2 173.7a.36 .36 0 0 1-.2-.5 .36 .36 0 0 1 .5 0 .36 .36 0 0 1-.1 .5M259.6 173.3v.2M260.8 168.4h-50.8"/>
<path d="M268.2 168.2l.6 .2-.6 .1zM268.8 168.4l.6-.2v.3zM268.8 166.4v22.9M268.8 175.5h17.6M271.3 168.4h-7M274.8 168.4h7.2M278.8 173.7v34.3M278.8 174.5h3M281.4 168.2l.6 .2-.6 .1zM281.8 174.3v.2M281.8 174.5v32.8M282 166.4v40.9"/>
<path d="M284.4 175.5l.2 .6h-.3zM284.4 175.5v11.6M288.1 173.7l.2 .6h-.3zM288.1 173.7v13.4M106 186.6v8.6l.7 3.5M106.7 198.7a1.7 1.7 0 0 0 2.2 1.2M106.7 183.1h.1M106.7 198.7h.1M106.7 183.1l.8 .1M106.7 183.1l-.7 3.5M107.5 183.5l1.4 .1M107.5 183.5a70.2 70.2 0 0 0 0 14.8"/>
<path d="M107.5 183.2v.3M107.5 198.3v.3M107.5 198.6l.1 .4M107.5 198.6l-.8 .1M107.6 182.7l-.1 .5M107.6 199l.6 .7 .7 .2M107.6 199h3.7M107.6 182.7h3.7M108.9 181.9h-.7a1.42 1.42 0 0 0-1.5 1.2M108.9 181.9l-.7 .1-.6 .7M108.9 199.9h7.2M108.9 181.9h7.2"/>
<path d="M108.9 183.6a58.1 58.1 0 0 0 0 14.6M108.9 198.2l-1.4 .1M108.9 198.2h3.2v1.4M111.3 199.7h.1M111.3 182.7v.8M111.3 199v.7M111.3 198.3v.7M111.3 182v.7M111.3 198.3h.8M111.3 199.7h.8M111.3 182h.8M111.3 183.5h.8"/>
<path d="M112.1 199.6v.3M112.1 181.9v.3M112.1 182.2v1.4h-3.2M112.1 182.2h4M112.1 199.6h4M116.1 199.9v.3h3.4M116.1 199.6v.3M116.1 181.9v.3M116.1 182.2v17.4M116.1 199.3h3.4M116.1 182.5h3.4M119.5 199.3v.9"/>
<path d="M119.5 181.6v.9M119.5 181.6h-3.4v.3M119.5 182.5v16.8M123.5 180.5h76.6M123.5 180.9h76.1M130.6 191.8l.2 .6h-.3zM141.6 192.5l-1.2 2.8M151.8 192.9h2.3M152.1 193.8l.8 1.3M152.9 192.9v2.2M153.8 193.8l-.9 1.3M197.6 182.8l4 16.3"/>
<path d="M198 182.7l4 16.3M201.7 198.9l-4 4M201.9 199.2l-4 4M207.6 182.8l4 16.3M208 182.7l4 16.3M209.6 180.9h69.2M210 180.5h68.8M211.7 198.9l-4 4M211.9 199.2l-4 4M268 190.2a1.1 1.1 0 0 1 1.3-.2 1.1 1.1 0 0 1 .5 1.3 1.08 1.08 0 0 1-1.4 .5 1.08 1.08 0 0 1-.4-1.6zM268.1 190.9h1.4M268.8 190.2v1.4"/>
<path d="M284.4 192.4v13.9M288.1 192.4v15.6M346.2 193.8h7.5M348.1 196.6h.3l-.2 .6zM348.2 193.8v6.3M348.2 193.8l.2 .6h-.3zM351.5 191.4h1M351.9 191.3l.6 .1-.6 .2zM352.5 189.4v4.4a1.71 1.71 0 0 0-1.7 1.7 1.71 1.71 0 0 0 1.7 1.7M353.7 191.4l.6-.1v.3zM353.7 189.4v4.4M353.7 191.4h3.5"/>
<path d="M353.7 193.8a1.71 1.71 0 0 1 1.7 1.7 1.71 1.71 0 0 1-1.7 1.7h-7.5M364.9 194.4h14.3M119.5 200.2l.1 7.3M119.5 207.1h4M119.6 207.5h3.8M123.5 207.6h75.4M123.5 201.3h76M123.5 200.9h76.5M123.5 207.4l-.1 .1M129.7 206.4l1.5 .6M130.6 207.3l.2 .6h-.3zM130.6 205.3v7.9h24.2"/>
<path d="M131.7 208l.6 .3h16.6M134.5 213.5l-1.2 2.9M146.7 210.4h2.2M147 211.3l.8 1.3M147.8 210.4v2.2M148.7 211.3l-.9 1.3M148.9 208.3h1.1M148.9 208v.3M150 208.3h6.9M150 208v.3M156.9 208.3h1.1M156.9 208v.3"/>
<path d="M158 208v.3M175.3 208l-.7 .3h-16.6M197.6 203.1l2 8.1M198 203l2 8.1M207.6 203.1l2 8.1M208 203l2 8.1M208.9 207.6h69.9M209.5 201.3h69.3M209.9 200.9h68.9M268.8 207.3l.2 .6h-.3zM268.8 205.3v7.9h22.5M268.8 206.3h17.6"/>
<path d="M274.4 213.5l-1.1 2.9M278.8 207.3h3M278.8 207.5h3M281.8 207.3h.2M281.8 207.3v.2M282 207.3l-.2 .2M283.1 210.4h2.3M283.4 211.3l.8 1.3M284.2 210.4v2.2M284.3 205.7h.3l-.2 .6zM285.1 211.3l-.9 1.3M288 207.4h.3l-.2 .6z"/>
<path d="M290.1 208h-81.1M350.7 207v2.3M350.7 208.1h2.3M351.6 207.3l1.4 .8M353 208.1l-1.4 .9M4 245.2h123v47.8M4 253.7h123M4 259.4h123M52.4 245.2v47.8M83.5 253.7v5.7M104.7 253.7v5.7M216 253h200"/>
<path d="M216 248h65M216 258h65M228.6 243v15M255.2 243v15M281 243v50M296 243v30M346 243v30M361 243v30M381 253v20M392 253v20M416 243h-200v50M4 265h123"/>
<path d="M4 270.6h123M4 276.2h123M84.9 279.3h1.3M85.5 278.6v1.3M216 278h65M216 273h200M216 263h165M216 268h65M231 263v15M256 263v15M311 273v20M393.4 260.5l9-2.5v10l-9-2.5z"/>
<path d="M4 281.8h123M4 287.4h123M83.5 287.4v5.6M84.9 280.6h1.3M104.7 287.4v5.6M267.4 287.2h1.2M267.4 286h1.2M268 285.5v1.1"/>
<circle cx="124.9" cy="53.2" r=".84"/>
<circle cx="124.9" cy="53.2" r=".81"/>
<circle cx="139.9" cy="45.5" r=".72"/>
<circle cx="139.9" cy="45.5" r=".86"/>
<circle cx="144.9" cy="45.5" r=".71"/>
<circle cx="144.9" cy="45.5" r=".86"/>
<circle cx="148.8" cy="45.5" r=".95"/>
<circle cx="148.8" cy="45.5" r=".99"/>
<circle cx="153.5" cy="45.5" r=".44"/>
<circle cx="153.5" cy="45.5" r=".85"/>
<circle cx="158.2" cy="45.5" r=".95"/>
<circle cx="158.2" cy="45.5" r=".99"/>
<circle cx="162" cy="45.5" r=".71"/>
<circle cx="162.1" cy="45.5" r=".86"/>
<circle cx="167" cy="45.5" r=".87"/>
<circle cx="167.1" cy="45.5" r=".71"/>
<circle cx="187.8" cy="44.9" r=".93"/>
<circle cx="226" cy="44.9" r=".93"/>
<circle cx="254.5" cy="44.9" r=".92"/>
<circle cx="268.8" cy="44.9" r=".92"/>
<circle cx="277.4" cy="53.2" r=".81"/>
<circle cx="277.4" cy="53.2" r=".86"/>
<circle cx="124.9" cy="67.5" r=".81"/>
<circle cx="124.9" cy="67.5" r=".86"/>
<circle cx="139.9" cy="75.2" r=".72"/>
<circle cx="139.9" cy="75.2" r=".87"/>
<circle cx="144.9" cy="75.2" r=".71"/>
<circle cx="144.9" cy="75.2" r=".86"/>
<circle cx="148.8" cy="75.2" r=".95"/>
<circle cx="148.8" cy="75.2" r=".99"/>
<circle cx="153.5" cy="75.2" r=".44"/>
<circle cx="153.5" cy="75.2" r=".85"/>
<circle cx="158.2" cy="75.2" r=".95"/>
<circle cx="158.2" cy="75.2" r=".99"/>
<circle cx="162" cy="75.2" r=".71"/>
<circle cx="162.1" cy="75.2" r=".86"/>
<circle cx="167" cy="75.2" r=".87"/>
<circle cx="167.1" cy="75.2" r=".71"/>
<circle cx="187.8" cy="75.8" r=".93"/>
<circle cx="226" cy="75.8" r=".93"/>
<circle cx="252.7" cy="77.8" r=".74"/>
<circle cx="252.7" cy="77.8" r=".76"/>
<circle cx="268.8" cy="75.8" r=".92"/>
<circle cx="277.4" cy="67.5" r=".85"/>
<circle cx="277.4" cy="67.5" r=".81"/>
<circle cx="163.9" cy="88" r=".99"/>
<circle cx="124.8" cy="116.8" r=".85"/>
<circle cx="124.8" cy="116.8" r=".81"/>
<circle cx="146" cy="113.8" r=".77"/>
<circle cx="146.1" cy="113.8" r=".75"/>
<circle cx="146.1" cy="113.8" r=".86"/>
<circle cx="150.5" cy="110.5" r=".28"/>
<circle cx="150.5" cy="110.5" r=".86"/>
<circle cx="150.5" cy="110.5" r=".78"/>
<circle cx="152.3" cy="111" r=".74"/>
<circle cx="152.4" cy="111" r=".77"/>
<circle cx="154.6" cy="111.1" r=".77"/>
<circle cx="154.6" cy="111.1" r=".75"/>
<circle cx="160.9" cy="113.8" r=".85"/>
<circle cx="160.9" cy="113.8" r=".75"/>
<circle cx="160.9" cy="113.8" r=".77"/>
<circle cx="252.8" cy="113.8" r=".77"/>
<circle cx="252.8" cy="113.8" r=".86"/>
<circle cx="252.8" cy="113.8" r=".74"/>
<circle cx="259.1" cy="113.8" r=".77"/>
<circle cx="259.1" cy="113.8" r=".86"/>
<circle cx="259.1" cy="113.8" r=".74"/>
<circle cx="277.5" cy="116.8" r=".83"/>
<circle cx="277.5" cy="116.8" r=".86"/>
<circle cx="347.5" cy="120.3" r="1.22"/>
<circle cx="347.5" cy="127.2" r="1.18"/>
<circle cx="347.5" cy="120.3" r="1.19"/>
<circle cx="347.5" cy="127.1" r="1.21"/>
<circle cx="347.5" cy="127.2" r="1.56"/>
<circle cx="347.5" cy="120.3" r="1.56"/>
<circle cx="347.5" cy="120.3" r="1.43"/>
<circle cx="347.5" cy="127.1" r="1.43"/>
<circle cx="354.3" cy="137.7" r=".78"/>
<circle cx="354.3" cy="137.7" r=".84"/>
<circle cx="355" cy="135.4" r=".96"/>
<circle cx="355" cy="135.4" r="1.02"/>
<circle cx="357.4" cy="134.9" r=".78"/>
<circle cx="362.1" cy="127.2" r="1.56"/>
<circle cx="362.1" cy="127.1" r="1.18"/>
<circle cx="362.1" cy="127.1" r="1.21"/>
<circle cx="362.1" cy="127.1" r="1.43"/>
<circle cx="366.8" cy="134.7" r=".79"/>
<circle cx="366.8" cy="134.7" r=".84"/>
<circle cx="369.1" cy="135.4" r=".96"/>
<circle cx="369.1" cy="135.4" r="1.02"/>
<circle cx="369.6" cy="137.8" r=".78"/>
<circle cx="369.6" cy="137.8" r=".84"/>
<circle cx="376.6" cy="120.3" r="1.21"/>
<circle cx="376.6" cy="127.1" r="1.19"/>
<circle cx="376.6" cy="120.3" r="1.43"/>
<circle cx="376.6" cy="127.1" r="1.43"/>
<circle cx="376.6" cy="127.2" r="1.57"/>
<circle cx="376.6" cy="120.3" r="1.57"/>
<circle cx="376.6" cy="127.1" r="1.22"/>
<circle cx="376.7" cy="120.3" r="1.18"/>
<circle cx="354.5" cy="147.1" r=".78"/>
<circle cx="355" cy="149.5" r=".96"/>
<circle cx="355" cy="149.5" r="1.03"/>
<circle cx="362.1" cy="142.4" r="7.6"/>
<circle cx="366.7" cy="150" r=".79"/>
<circle cx="369.1" cy="149.5" r=".96"/>
<circle cx="369.1" cy="149.5" r="1.03"/>
<circle cx="369.8" cy="147.2" r=".78"/>
<circle cx="369.8" cy="147.2" r=".84"/>
<circle cx="130.6" cy="175.5" r=".99"/>
<circle cx="130.6" cy="175.5" r=".92"/>
<circle cx="152.5" cy="173.4" r=".34"/>
<circle cx="154.5" cy="173.4" r=".34"/>
<circle cx="159.2" cy="175.5" r=".92"/>
<circle cx="159.2" cy="175.5" r=".99"/>
<circle cx="187.8" cy="175.5" r=".92"/>
<circle cx="187.8" cy="175.5" r=".99"/>
<circle cx="226" cy="175.5" r=".97"/>
<circle cx="226" cy="175.5" r=".92"/>
<circle cx="252.7" cy="173.4" r=".35"/>
<circle cx="254.5" cy="175.5" r=".97"/>
<circle cx="254.5" cy="175.5" r=".92"/>
<circle cx="268.8" cy="175.5" r=".97"/>
<circle cx="268.8" cy="175.5" r=".92"/>
<circle cx="127.6" cy="195.2" r=".48"/>
<circle cx="127.6" cy="186.6" r=".48"/>
<circle cx="130.6" cy="190.9" r=".86"/>
<circle cx="141" cy="193.9" r=".99"/>
<circle cx="159.2" cy="190.9" r=".86"/>
<circle cx="268.5" cy="190.9" r="3"/>
<circle cx="274.7" cy="195.2" r=".48"/>
<circle cx="274.7" cy="186.6" r=".48"/>
<circle cx="130.6" cy="206.3" r=".98"/>
<circle cx="130.6" cy="206.3" r=".93"/>
<circle cx="133.9" cy="215" r=".98"/>
<circle cx="159.2" cy="206.3" r=".93"/>
<circle cx="159.2" cy="206.3" r=".98"/>
<circle cx="187.8" cy="206.3" r=".93"/>
<circle cx="187.8" cy="206.3" r=".98"/>
<circle cx="226" cy="206.3" r=".97"/>
<circle cx="226" cy="206.3" r=".93"/>
<circle cx="254.5" cy="206.3" r=".97"/>
<circle cx="254.5" cy="206.3" r=".93"/>
<circle cx="268.8" cy="206.3" r=".97"/>
<circle cx="273.8" cy="215" r=".99"/>
</g>
<path d="M412.4 262.3a2.5 2.5 0 0 0-4.1-1.1 2.5 2.5 0 0 0 1 4.2 2.5 2.5 0 0 0 3.2-2.9l-.1-.2" fill="none" stroke="#000" stroke-width=".3" stroke-dasharray="30.5 1.3 1.3 1.3" stroke-dashoffset="24.5" stroke-linecap="butt"/>
<path d="M414.8 261.5a5 5 0 0 0-8.3-2 5 5 0 0 0 2.2 8.3 5 5 0 0 0 6.2-6l-.1-.3" fill="none" stroke="#000" stroke-width=".3" stroke-dasharray="30.5 1.3 1.3 1.3" stroke-dashoffset="16.7" stroke-linecap="butt"/>
<g fill="none" stroke="#000" stroke-width=".3" stroke-dasharray="6.3 1.3 1.3 1.3 5.1">
<path d="M199.8 40l2 8.2M209.8 40l2 8.2M201.8 48.2l-4 4M211.8 48.2l-4 4M197.8 72.5l2 8.1M201.8 68.5l-4 4M207.8 72.5l2 8.1M211.8 68.5l-4 4M199.8 108.8l2 4M201.8 112.8l-4 4M209.8 108.8l2 4M211.8 112.8l-4 4"/>
<path d="M197.8 128.8l2 3.9M201.8 124.8l-4 4M207.8 128.8l2 3.9M211.8 124.8l-4 4M199.8 170.6l2 8.1M201.8 178.7l-4 4M209.8 170.6l2 8.1M211.8 178.7l-4 4M201.8 199l-4 4M211.8 199l-4 4M197.8 203l2 8.2M207.8 203l2 8.2"/>
</g>
<path d="M197.8 116.8l4 8M207.8 116.8l4 8" fill="none" stroke="#000" stroke-width=".3" stroke-dasharray="6.3 1.3 1.3 1.3 5.1" stroke-dashoffset="6.3"/>
<path d="M197.8 52.2l4 16.3M207.8 52.2l4 16.3M197.8 182.7l4 16.3M207.8 182.7l4 16.3" fill="none" stroke="#000" stroke-width=".3" stroke-dasharray="6.3 1.3 1.3 1.3 5.1" stroke-dashoffset="2.4"/>
<path d="M362.1 128.7v-11.3" fill="none" stroke="#000" stroke-width=".3" stroke-dasharray="30.5 1.3 1.3 1.3" stroke-dashoffset="26.8"/>
<path d="M267.4 190.9h-.1M268.8 189.4v-.1M268.8 192.3v.1M270.3 190.9h.1" fill="none" stroke="#000" stroke-width=".3" stroke-dasharray="30.5 1.3 1.3 1.3"/>
<path d="M410 255.7v14.9" fill="none" stroke="#000" stroke-width=".3" stroke-dasharray="30.5 1.3 1.3 1.3" stroke-dashoffset="25"/>
<path d="M403.4 263l12.6-.1" fill="none" stroke="#000" stroke-width=".3" stroke-dasharray="30.5 1.3 1.3 1.3" stroke-dashoffset="26.1"/>
<path d="M216 248v5" fill="none" stroke="#000" stroke-width=".3" stroke-dasharray="30.5 1.3 1.3 1.3" stroke-dashoffset="29.9"/>
<path d="M124.5 45.5v29.7M153.5 45.5v29.7M248.8 45.5v29.7M277.8 45.5v29.7" fill="none" stroke="#f00" stroke-width=".3" stroke-dasharray="30.5 1.3 1.3 1.3" stroke-dashoffset="17.5"/>
<g fill="#000">
<path d="M344.5 127.3l.6 .3h-.6z"/>
<path d="M127.5 34.3l.6-.2v.3zM178.9 34.1l.6 .2-.6 .1z"/>
<path d="M139.9 37.3l.6-.2v.4zM166.4 37.1l.6 .2-.6 .2z"/>
<path d="M248.2 29.8l.6 .1-.6 .2zM153.5 29.9l.6-.1v.3z"/>
<path d="M281.4 37.1l.6 .2-.6 .2zM277.8 37.3l.6-.2v.4zM361.5 131.6l.6 .2-.6 .1zM345.1 131.8l.6-.2v.3zM281.4 168.2l.6 .2-.6 .1zM268.8 168.4l.6-.2v.3zM353.7 191.4l.6-.1v.3zM351.9 191.3l.6 .1-.6 .2z"/>
<path d="M174.3 45.5l.1 .6h-.3zM174.1 74.6h.3l-.1 .6zM383.1 107.9l.1 .6h-.3zM382.9 129h.3l-.1 .6zM288.1 173.7l.2 .6h-.3zM288 207.4h.3l-.2 .6zM284.4 175.5l.2 .6h-.3zM284.3 205.7h.3l-.2 .6zM348.2 193.8l.2 .6h-.3zM348.1 196.6h.3l-.2 .6z"/>
<path d="M106 104.9l.6-.2v.3zM281.4 104.7l.6 .2-.6 .1zM144.9 40.6l.6-.2v.3zM161.5 40.4l.6 .2-.6 .1zM167 76.1l-.1 .6h.3zM153.5 76.1l-.2 .6h.3zM106 29.9l.6-.1v.3zM152.9 29.8l.6 .1-.6 .2zM106 34.3l.6-.2v.3zM123.9 34.1l.6 .2-.6 .1zM362.1 131.8l.6-.2v.3zM378.6 131.6l.6 .2-.6 .1zM130.6 168.4l.6-.2v.3zM158.6 168.2l.6 .2-.6 .1zM130.6 191.8l-.1 .6h.3zM130.6 207.3l-.1 .6h.3zM268.8 207.3l-.1 .6h.3zM106 168.4l.6-.2v.3zM130 168.2l.6 .2-.6 .1z"/>
<path d="M378.9 103.7l.6 .2-.6 .1zM344.6 103.9l.6-.2v.3z"/>
<path d="M159.2 168.4l.6-.2v.3zM253.9 168.2l.6 .2-.6 .1z"/>
<path d="M268.2 168.2l.6 .2-.6 .1zM254.5 168.4l.6-.2v.3z"/>
</g>
<g font-size="6.3">
<text x="282.1" y="250.3">名称</text>
<text x="347.1" y="250.3">图号</text>
<text x="282.1" y="260.3">材质</text>
<text x="347.1" y="260.3">质量</text>
<text x="383.3" y="262.1">视</text>
<text x="383.3" y="269.9">图</text>
<text x="282.1" y="270.3">版次</text>
<text x="347.1" y="270.3">比例</text>
</g>
<g font-size="4.2">
<text x="4.8" y="237.6">注意：1.行走平行度（正面+侧面），450行程内，≤±0.03mm，1000行程内，≤±0.05mm。</text>
<text x="12.2" y="243.3">2.本体形变，450行程内，≤±0.03mm，1000行程内，≤±0.05mm。</text>
<text x="18.6" y="251.3">型号/规格</text>
<text x="69.5" y="251.3">GTH12-600-BM-M40-C4</text>
<text x="300.8" y="249.5">GTH12-600-BM-M40-C4</text>
<text x="14.4" y="258.3">螺杆型号/规格</text>
<text x="19.7" y="263.9">有效行程</text>
<text x="63.7" y="258.3">1605</text>
<text x="86.5" y="263.9">600</text>
<text x="89.9" y="258.3">1610</text>
<text x="111.7" y="258.3">1620</text>
<text x="19.7" y="269.5">精度等级</text>
<text x="87.6" y="269.5">C7</text>
<text x="259" y="267">2022/9/29</text>
<text x="19.7" y="275.2">马达容量</text>
<text x="74.9" y="275.2">400W（无刹车）</text>
<text x="15.5" y="280.8">重复定位精度</text>
<text x="86.7" y="280.8">0.02</text>
<text x="9.1" y="286.4">感应开关方式及数量</text>
<text x="72.7" y="286.4">外挂型三只（C4）</text>
<text x="15.5" y="292">建议最快速度</text>
<text x="60.5" y="292">250MM/S</text>
<text x="86.7" y="292">500MM/S</text>
<text x="107.4" y="292">1000MM/S</text>
</g>
<g font-size="4.1">
<text x="272.6" y="192.4">I</text>
<text x="371.1" y="193.3">I</text>
<text x="365" y="198.5">2 : 3.5</text>
</g>
<g font-size="3.5">
<text x="70.1" y="35.5">64.50 滑台极限位置 1</text>
<text x="110.6" y="31.2">166 滑台原始位置</text>
<text x="155.7" y="35.5">182</text>
<text x="191.7" y="31.2">600 有效行程</text>
<text x="156.6" y="41.8">60</text>
<text x="156.6" y="38.6">95</text>
<text x="284.7" y="38.6">14.50 滑台极限位置 1</text>
<text x="175.6" y="62.7" transform="rotate(-90 175.6 62.7)">104</text>
<text x="168.7" y="83.3">8 x M6 贯穿</text>
<text x="155.1" y="89.2">2 x</text>
<text x="165.5" y="89.2">6 H7</text>
<text x="178.7" y="89.2">8</text>
<text x="179.9" y="106.1">882</text>
<text x="359.5" y="105.1">122</text>
<text x="329.8" y="125.8">基准面</text>
<text x="384.4" y="120.1" transform="rotate(-90 384.4 120.1)">76</text>
<text x="333.7" y="133">59.50</text>
<text x="381.3" y="133">60</text>
<text x="116.9" y="169.6">86</text>
<text x="142.6" y="169.6">100</text>
<text x="204.7" y="169.6">600</text>
<text x="260.8" y="169.6">50</text>
<text x="271.3" y="169.6">46</text>
<text x="132.2" y="195.2">2 x</text>
<text x="142.7" y="195.2">6 H7</text>
<text x="155.9" y="195.2">6</text>
<text x="285.7" y="192.4" transform="rotate(-90 285.7 192.4)">108</text>
<text x="289.4" y="192.4" transform="rotate(-90 289.4 192.4)">120</text>
<text x="357.2" y="192.7">2</text>
<text x="349.5" y="208.9" transform="rotate(-90 349.5 208.9)">0</text>
<text x="353" y="206.4" transform="rotate(-90 353 206.4)">6</text>
<text x="132.2" y="212.7">14 x M8</text>
<text x="150.6" y="212.7">16</text>
<text x="270.4" y="212.7">4 x M8</text>
<text x="287" y="212.7">16</text>
<text x="346" y="210.6" transform="rotate(-90 346 210.6)">+0.012</text>
<text x="349.5" y="214.2" transform="rotate(-90 349.5 214.2)">6</text>
<text x="135.6" y="216.2">6.5 贯穿</text>
<text x="275.5" y="216.2">6.5 贯穿</text>
<text x="221.4" y="246.8">1</text>
<text x="221.4" y="251.8">2</text>
<text x="218.8" y="256.8">序号</text>
<text x="232.2" y="256.8">修 订 版 次</text>
<text x="257.5" y="256.8">设计变更编号</text>
<text x="228.2" y="261.8">设</text>
<text x="240.1" y="261.8">计</text>
<text x="252" y="261.8">变</text>
<text x="263.9" y="261.8">更</text>
<text x="219.1" y="266.7">设 计</text>
<text x="366.6" y="269.3">1:3.5</text>
<text x="219.1" y="271.7">校 核</text>
<text x="219.1" y="276.7">批 准</text>
<text x="222.9" y="282.7">技术要求：</text>
<text x="231.8" y="287.3">1、未标注公差全部 0.1</text>
<text x="231.7" y="291.8">2、未标注倒角全部C0.3</text>
</g>
</svg>
